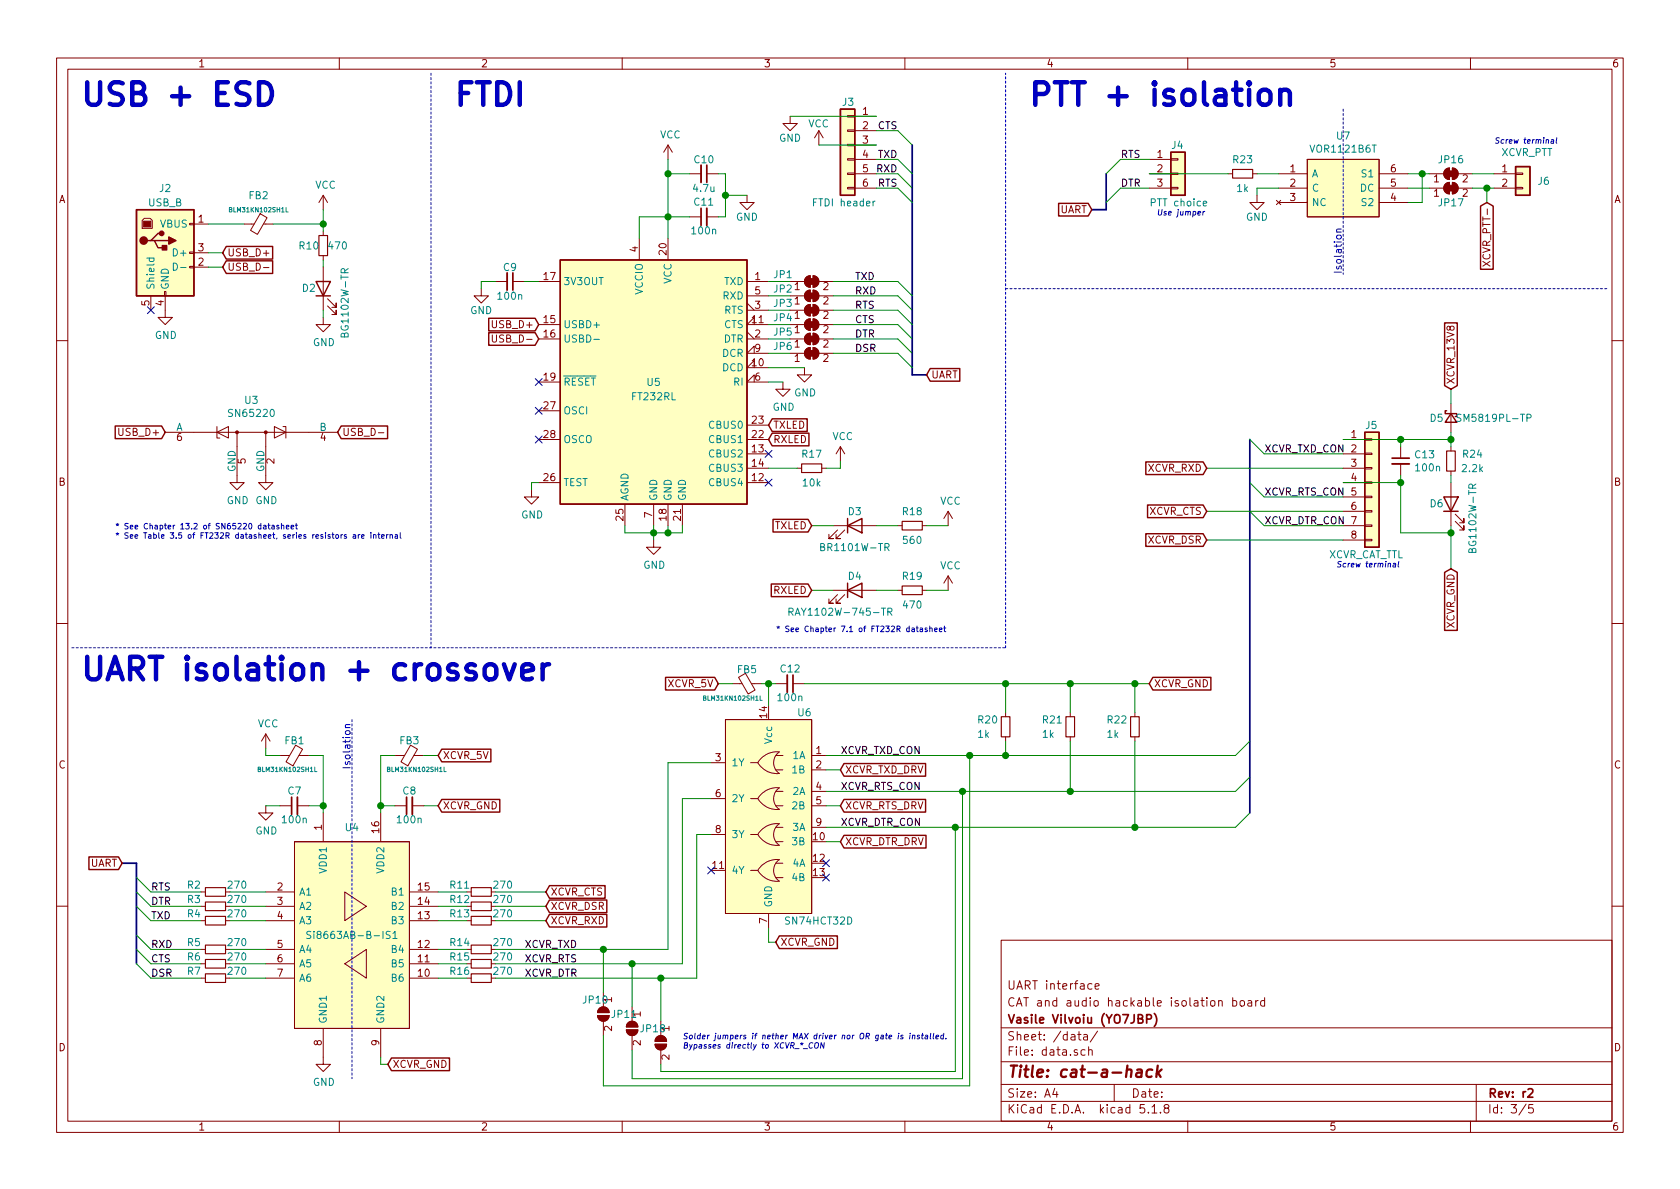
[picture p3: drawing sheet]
<svg xmlns="http://www.w3.org/2000/svg" width="297mm" height="210mm" viewBox="0 0 297 210" stroke-linecap="round" stroke-linejoin="round" font-family="sans-serif">
<g fill="none" stroke="#840000" stroke-width=".18">
<path d="M10 10.3h277v189.9h-277zM12 12.2h273v186.1h-273zM60 10.3v1.9M110 10.3v1.9M160 10.3v1.9M210 10.3v1.9M260 10.3v1.9M25.1 39l.4-.4h1l.4 .4v1.4h-1.8zM33.5 39.5h.8v.2h-.8zM34.3 39.6h2.5M43.2 39.6h1.7M46 37.8l1.2 .7-1.7 2.9-1.2-.7z"/>
<path d="M46.6 39.6h1.7M57.1 34.5v2.6M57.1 34.5l-.7 1.3M57.1 34.5l.8 1.3M118.1 25.6l-.8 1.3M118.1 25.6v2.6M118.1 25.6l.8 1.3M121.9 30.7h2.1M121.9 38.3h2.1M125 30.7h2M125 38.3h2M132.1 34.5v1.3h1.2l-1.2 1.3-1.3-1.3h1.3"/>
<path d="M139.7 20.6v1.2h-1.3l1.3 1.3 1.3-1.3h-1.3M144.8 23.1l.7 1.3M144.8 23.1v2.5M144.8 23.1l-.8 1.3M149.9 30.6h1.2v.3h-1.2zM149.9 33.1h1.2v.3h-1.2zM149.9 28.1h1.2v.2h-1.2zM149.9 23h1.2v.2h-1.2zM149.9 20.4h1.2v.3h-1.2zM149.9 25.5h1.2v.3h-1.2zM151.1 30.7h3.8M151.1 33.3h3.8"/>
<path d="M151.1 20.6h3.8M151.1 23.1h3.8M151.1 25.6h3.8M151.1 28.2h3.8M203.2 30.7h3.8M203.2 33.3h3.8M203.2 28.2h3.8M207 33.1h1.3v.3h-1.3zM207 28.1h1.3v.2h-1.3zM207 30.6h1.3v.3h-1.3zM217.2 30.7h.7M221.5 30.7h.7"/>
<path d="M222.2 34.5v1.3h1.3l-1.3 1.3-1.2-1.3h1.2M225.7 35.4l.7 .8M226.1 30.7h5M226.1 33.3h5M226.1 35.8h5M226.4 35.4l-.7 .8M231.1 28.2h12.7v10.1h-12.7zM243.8 30.7h5.1M243.8 33.3h5.1M243.8 35.8h5.1M252.7 30.7h2.6M252.7 33.3h2.6"/>
<path d="M255.5 30.1l.4-.3 .4-.1v2a1.03 1.03 0 0 1-.9-.5 1.03 1.03 0 0 1 .1-1.1zM255.5 32.6l.4-.3h.4v2a1.03 1.03 0 0 1-.9-.6 1.03 1.03 0 0 1 .1-1.1zM256.8 29.7a1.02 1.02 0 0 1 1 1 1.02 1.02 0 0 1-1 1zM256.8 32.3a1.02 1.02 0 0 1 1 1 1.02 1.02 0 0 1-1 1zM257.8 30.7h2.5M257.8 33.3h2.5M264.2 30.7h3.8M264.2 33.3h3.8M268 33.1h1.2v.3h-1.2zM268 30.6h1.2v.3h-1.2zM26.7 52.3v2.6M29.1 51.6h.2v.7h-.2z"/>
<path d="M29.2 52.3v3.8h1.3l-1.3 1.3-1.3-1.3h1.3M33.5 47.1h.8v.3h-.8zM33.5 44.6h.8v.2h-.8zM34.3 47.2h2.5M34.3 44.7h2.5M46.6 47.3h.9M57.1 56.1v1.3h1.3l-1.3 1.3-1.2-1.3h1.2M57.1 40.9v.8M57.1 45.2v.8M57.1 47.2v7.7M57.9 54.1l1.5 1.5v-.7v.7h-.7M57.9 52.8l1.5 1.6v-.8v.8h-.7"/>
<path d="M85.1 51v1.3h1.3l-1.3 1.3-1.3-1.3h1.3M87 59.2v1.1l.3 .2 .4-.1 .1-.1v-1.1M87.6 49.8h2.1M90.7 49.8h2M95.2 57.4h3.9M95.2 59.9h3.9M95.2 49.8h3.9M113 42.2v3.8M118.1 42.2v3.8M132.1 52.3h3.8M132.1 54.9h3.8M132.1 59.9h3.8"/>
<path d="M132.1 49.8h3.8M132.1 58.7l1.2 1.2M132.1 53.6l1.2 1.3M133.3 57.4v-1.3l-1.2 1.3h3.8M139.7 52.3h2.5M139.7 54.9h2.5M139.7 57.4h2.5M139.7 59.9h2.5M139.7 49.8h2.5M142.5 51.7l.4-.3 .4-.1v2a1.03 1.03 0 0 1-1-.6 1.03 1.03 0 0 1 .2-1zM142.5 54.2l.4-.3 .4-.1v2.1a1.03 1.03 0 0 1-1-.6 1.03 1.03 0 0 1 .2-1.1zM142.5 56.7l.4-.3h.4v2a1.03 1.03 0 0 1-1-.6 1.03 1.03 0 0 1 .2-1.1z"/>
<path d="M142.5 59.3l.4-.3 .4-.1v2.1a1.03 1.03 0 0 1-1-.6 1.03 1.03 0 0 1 .2-1.1zM142.5 49.1l.4-.3h.4v2a1.03 1.03 0 0 1-1-.6 1.03 1.03 0 0 1 .2-1.1zM143.8 51.3a1.02 1.02 0 0 1 1 1 1.02 1.02 0 0 1-1 1zM143.8 53.8a1.02 1.02 0 0 1 1 1.1 1.02 1.02 0 0 1-1 1zM143.8 56.4a1.02 1.02 0 0 1 1 1 1.02 1.02 0 0 1-1 1zM143.8 58.9a1.02 1.02 0 0 1 1 1 1.02 1.02 0 0 1-1 1.1zM143.8 48.8a1.02 1.02 0 0 1 1 1 1.02 1.02 0 0 1-1 1zM144.8 52.3h2.5M144.8 54.9h2.5M144.8 57.4h2.5M144.8 59.9h2.5M144.8 49.8h2.5"/>
<path d="M262.2 46.2l1.2 .9M263.4 46.2l-1.2 .9M10 60.2h2M29.2 76.4h30.5M38.4 75.4v2.1h.5M38.4 76.4l2-1v2.1zM41.9 76.4v8.9h1.3l-1.3 1.3-1.3-1.3h1.3M47 76.4v8.9h1.3l-1.3 1.3-1.3-1.3h1.3M48.5 75.4l2 1-2 1.1zM50 75.4h.5v2.1M66.9 76.5h1M95.2 77.7h3.9"/>
<path d="M95.2 67.6h3.9M95.2 72.6h3.9M132.1 77.7h3.8M132.1 75.2h3.8M133.3 65v-1.3l-1.2 1.3h3.8M133.3 67.6v-1.3l-1.2 1.3h3.8M133.3 62.5v-1.3l-1.2 1.3h3.8M138.4 67.6v1.2h1.3l-1.3 1.3-1.2-1.3h1.2M139.7 62.5h2.5M142.2 65v1.3h1.3l-1.3 1.3-1.2-1.3h1.2M142.5 61.8l.4-.3h.4v2a1.03 1.03 0 0 1-1-.6 1.03 1.03 0 0 1 .2-1.1zM143.8 61.5a1.02 1.02 0 0 1 1 1 1.02 1.02 0 0 1-1 1z"/>
<path d="M144.8 62.5h2.5M148.6 79l-.8 1.3M148.6 79v2.5M148.6 79l.8 1.3M237.5 77.7h3.8M241.3 77.6h1.3v.2h-1.3zM247.6 79v2M256.5 71.4v5M256.5 79v.8M285 60.2h2M94 86.6v1.3h1.2l-1.2 1.2-1.3-1.2h1.3M95.2 85.3h3.9"/>
<path d="M110.5 89.1v3.9M115.6 95.5v1.3h1.2l-1.2 1.2-1.3-1.2h1.3M115.6 89.1v3.9M118.1 89.1v3.9M120.6 89.1v3.9M132.1 80.3h3.8M132.1 82.8h3.8M132.1 85.3h3.8M141 82.8h.7M145.3 82.8h.7M147.3 93h7.6M148.1 93.7l-1.5 1.5h.7h-.7v-.7"/>
<path d="M149.4 93.7l-1.6 1.5h.8h-.8v-.7M158.7 93h.8M163.1 93h.7M167.6 90.4v2.6M167.6 90.4l-.7 1.3M167.6 90.4l.8 1.3M237.5 80.3h3.8M237.5 82.8h3.8M237.5 85.3h3.8M237.5 87.9h3.8M237.5 90.4h3.8M237.5 93h3.8"/>
<path d="M237.5 95.5h3.8M241.3 90.3h1.3v.2h-1.3zM241.3 92.8h1.3v.3h-1.3zM241.3 95.4h1.3v.2h-1.3zM241.3 87.8h1.3v.2h-1.3zM241.3 82.7h1.3v.2h-1.3zM241.3 80.1h1.3v.3h-1.3zM241.3 85.2h1.3v.3h-1.3zM247.6 82v2.1M256.5 83.3v.8M256.5 85.3v7.7M257.3 92.2l1.5 1.5v-.7v.7h-.7"/>
<path d="M257.3 90.9l1.5 1.6v-.8v.8h-.7M10 110.3h2M130.6 119.8l1.2-.7 1.7 2.9-1.2 .7zM147.3 104.4h7.6M148.1 105.2l-1.5 1.5h.7h-.7v-.8M149.4 105.2l-1.6 1.5h.8h-.8v-.8M158.7 104.4h.8M163.1 104.4h.7M167.6 101.8l-.7 1.3M167.6 101.8v2.6M167.6 101.8l.8 1.3M285 110.3h2"/>
<path d="M47 129.8l-.8 1.3M47 129.8v2.5M47 129.8l.8 1.3M49.5 133.6h1.7M52.3 131.8l1.2 .7-1.7 2.9-1.2-.7zM52.9 133.6h1.7M69.8 133.6h1.7M72.6 131.8l1.2 .7-1.7 2.9-1.2-.7zM73.2 133.6h1.7M125.7 134.9h2.6M128.3 127.2h15.2v34.3h-15.2zM128.3 127.2h.1"/>
<path d="M129.5 120.9h1.7M132.7 134.9h1.3M132.9 120.9h1.7M134.6 134.1a4 4 0 0 1 3.2-1.1 2.29 2.29 0 0 0 0 3.8 3.9 3.9 0 0 1-3.8-1.9zM137.2 133.6h1.2M137.2 136.1h1.2M137.2 139.9h1.2M137.2 120.9h2M140.2 120.9h2M143.5 133.6h2.5M143.5 136.1h2.5M143.5 139.9h2.5"/>
<path d="M177.8 126v.7M177.8 130.3v.8M189.2 126v.7M189.2 130.3v.8M200.7 126v.7M200.7 130.3v.8M35.6 157.7h.7M47 142.5v1.3h1.3l-1.3 1.2-1.3-1.2h1.3M47 157.7h5.1M49.5 142.5h2.1M52.1 148.8h20.3v33.1h-20.3zM52.6 142.5h2"/>
<path d="M57.1 143.8v5M61 157.7l3.8 2.6-3.8 2.5zM67.3 143.8v5M69.8 142.5h2.1M72.4 157.7h5.1M72.9 142.5h2M82.5 157.7h.8M125.7 147.6h2.6M125.7 141.2h2.6M132.7 153.9h1.3M132.7 147.6h1.3M132.7 141.2h1.3"/>
<path d="M134.6 153.1a4 4 0 0 1 3.2-1.1 2.29 2.29 0 0 0 0 3.8 3.9 3.9 0 0 1-3.8-1.9zM134.6 146.8a4 4 0 0 1 3.2-1.1 2.29 2.29 0 0 0 0 3.8 3.9 3.9 0 0 1-3.8-1.9zM134.6 140.4a4 4 0 0 1 3.2-1.1 2.29 2.29 0 0 0 0 3.8 3.9 3.9 0 0 1-3.8-1.9zM137.2 155.2h1.2M137.2 152.6h1.2M137.2 148.8h1.2M137.2 146.3h1.2M137.2 142.5h1.2M143.5 146.3h2.5M143.5 142.5h2.5M10 160.2h2M35.6 173h.7"/>
<path d="M35.6 170.4h.7M35.6 167.9h.7M35.6 162.8h.7M35.6 160.3h.7M47 173h5.1M47 170.4h5.1M47 167.9h5.1M47 162.8h5.1M47 160.3h5.1M61 170.4l3.8-2.5v5.1zM72.4 173h5.1M72.4 170.4h5.1"/>
<path d="M72.4 167.9h5.1M72.4 162.8h5.1M72.4 160.3h5.1M105.7 179.6h2a1.02 1.02 0 0 1-1 1 1.02 1.02 0 0 1-1-1zM106 178.3a1.03 1.03 0 0 1 1.1-.2 1.03 1.03 0 0 1 .6 1h-2v-.4zM106.7 175.5v2.5M111.8 178v2.6M135.9 161.5v2.6M177 166.3h108v32h-108zM193.1 174l-.5-.1-.3 .3 .1 .6 .2 .1 .5-.1M193.6 174.4l.7-.1v-.3l-.5-.1-.2 .2 .1 .7h.6M215.5 177.1l.2-.2 .3 .1 .1 .9"/>
<path d="M218 177l.4-.1 .3 .3-.2 .6h-.5M218 176.4v1.5M219.3 177.1l.2-.2 .5 .2v.7l-.3 .1-.4-.1zM220.7 177h.5l.1 .9M221.3 177.3l-.5 .1a.29 .29 0 0 0-.2 .2 .29 .29 0 0 0 .2 .3l.5-.1M222 176.9v1M222.5 176.9l-.5 .3M223.6 177l-.4-.1-.3 .3 .1 .6 .2 .1 .4-.1M223.6 176.4v1.5M285 160.2h2M57.1 181.9v6.3h1.3l-1.3 1.3-1.2-1.3h1.2M60 198.3v1.9"/>
<path d="M67.3 181.9v5M106.7 180.6v2.5M110 198.3v1.9M110.7 182.1h2.1a1.02 1.02 0 0 1-1 1 1.02 1.02 0 0 1-1.1-1zM111 180.9a1.02 1.02 0 0 1 1.1-.3 1.02 1.02 0 0 1 .7 1h-2.1zM111.8 183.1v2.6M115.8 184.7h2.1a1.02 1.02 0 0 1-1.1 1 1.02 1.02 0 0 1-1-1zM116.1 183.5a1.02 1.02 0 0 1 1.1-.3 1.02 1.02 0 0 1 .7 .9h-2.1zM116.8 180.6v2.5M116.8 185.7v2.5M160 198.3v1.9M177 194.8h108"/>
<path d="M177 191.8h108M177 187.8h108M177 181.8h108M186.5 192.5l-.4 1h1M186.8 193v1M190.6 182.9h.5M190.8 182.4v1.3l.3 .2M191.6 183h.6l.1 .9M191.8 185.7l-.4-.1-.3 .3 .1 .6 .2 .1 .4-.1M192.3 183.3l-.5 .1-.2 .2v.2l.2 .1 .5-.1M192.5 185.7l.2-.1 .4 .1v.9M192.5 185.1v1.5"/>
<path d="M194.1 182.3l-1.3 2M197 191.8v3M202.3 195.3h-.7l-.1 .7 .3-.1 .5 .1 .1 .2-.1 .5-.2 .1-.6-.1M203 196.7v.1M203.7 195.8l.4-.5v1.5M203.7 196.8h.8M205.2 196.7v.1M206.1 196l-.3-.3 .1-.2a.48 .48 0 0 1 .7-.1l.1 .2-.1 .3-.6 .1a.48 .48 0 0 0-.1 .7l.2 .1 .5-.1 .1-.4-.3-.3M210 198.3v1.9M260 198.3v1.9M261 191.8v6.5M269.8 195.2l-1.2 2"/>
<path d="M271 195.3h-.7v.7l.2-.1 .5 .1 .1 .2-.1 .5-.2 .1-.5-.1"/>
</g>
<path d="M124 36.8v3.1M125 29.2v3.1M90.7 48.3v3M246.1 81h3.1M140.2 119.4v3M51.6 141v3M71.9 141v3M204.1 179.2a1.71 1.71 0 0 1 0 2.3M202.7 180.2l.8-.1 .1-.2-.1-.3-.2-.2h-.6v1.5M270.2 192.7l.2-.2h.3l.3 .2v.3v.2l-.9 .8h.9" fill="none" stroke="#840000" stroke-width=".3"/>
<path d="M201.1 189.2h.7v1.2M201.9 189.6l-.7 .1a.41 .41 0 0 0-.3 .3 .41 .41 0 0 0 .2 .4l.7-.1M203.7 189.2a.68 .68 0 0 0-1 .3v.8l.3 .1 .6-.1M204.7 188.4l-.3 2M204.7 189.7l.5 .7M205.4 189.1l-.9 .8" fill="none" stroke="#840000" stroke-width=".41"/>
<g fill="#840000" stroke="#840000" stroke-width=".18">
<path d="M142.5 61.8l.4-.3h.4v2a1.03 1.03 0 0 1-1-.6 1.03 1.03 0 0 1 .2-1.1z"/>
<path d="M143.8 61.5a1.02 1.02 0 0 1 1 1 1.02 1.02 0 0 1-1 1z"/>
<path d="M143 62h1v1h-1z"/>
<path d="M142.5 51.7l.4-.3 .4-.1v2a1.03 1.03 0 0 1-1-.6 1.03 1.03 0 0 1 .2-1z"/>
<path d="M143.8 51.3a1.02 1.02 0 0 1 1 1 1.02 1.02 0 0 1-1 1z"/>
<path d="M143 51.8h1v1h-1z"/>
<path d="M142.5 54.2l.4-.3 .4-.1v2.1a1.03 1.03 0 0 1-1-.6 1.03 1.03 0 0 1 .2-1.1z"/>
<path d="M143.8 53.8a1.02 1.02 0 0 1 1 1.1 1.02 1.02 0 0 1-1 1z"/>
<path d="M143 54.4h1v1h-1z"/>
<path d="M142.5 56.7l.4-.3h.4v2a1.03 1.03 0 0 1-1-.6 1.03 1.03 0 0 1 .2-1.1z"/>
<path d="M143.8 56.4a1.02 1.02 0 0 1 1 1 1.02 1.02 0 0 1-1 1z"/>
<path d="M143 56.9h1v1h-1z"/>
<path d="M142.5 59.3l.4-.3 .4-.1v2.1a1.03 1.03 0 0 1-1-.6 1.03 1.03 0 0 1 .2-1.1z"/>
<path d="M143.8 58.9a1.02 1.02 0 0 1 1 1 1.02 1.02 0 0 1-1 1.1z"/>
<path d="M143 59.4h1v1h-1z"/>
<path d="M106 178.3a1.03 1.03 0 0 1 1.1-.2 1.03 1.03 0 0 1 .6 1h-2v-.4z"/>
<path d="M105.7 179.6h2a1.02 1.02 0 0 1-1 1 1.02 1.02 0 0 1-1-1z"/>
<path d="M111 180.9a1.02 1.02 0 0 1 1.1-.3 1.02 1.02 0 0 1 .7 1h-2.1z"/>
<path d="M110.7 182.1h2.1a1.02 1.02 0 0 1-1 1 1.02 1.02 0 0 1-1.1-1z"/>
<path d="M116.1 183.5a1.02 1.02 0 0 1 1.1-.3 1.02 1.02 0 0 1 .7 .9h-2.1z"/>
<path d="M115.8 184.7h2.1a1.02 1.02 0 0 1-1.1 1 1.02 1.02 0 0 1-1-1z"/>
<path d="M142.5 49.1l.4-.3h.4v2a1.03 1.03 0 0 1-1-.6 1.03 1.03 0 0 1 .2-1.1z"/>
<path d="M143.8 48.8a1.02 1.02 0 0 1 1 1 1.02 1.02 0 0 1-1 1z"/>
<path d="M143 49.3h1v1h-1z"/>
<path d="M255.5 30.1l.4-.3 .4-.1v2a1.03 1.03 0 0 1-.9-.5 1.03 1.03 0 0 1 .1-1.1z"/>
<path d="M256.8 29.7a1.02 1.02 0 0 1 1 1 1.02 1.02 0 0 1-1 1z"/>
<path d="M256 30.2h1v1h-1z"/>
<path d="M25.4 39.1h1.3v1h-1.3z"/>
<path d="M255.5 32.6l.4-.3h.4v2a1.03 1.03 0 0 1-.9-.6 1.03 1.03 0 0 1 .1-1.1z"/>
<path d="M256.8 32.3a1.02 1.02 0 0 1 1 1 1.02 1.02 0 0 1-1 1z"/>
<path d="M256 32.8h1v1h-1z"/>
<circle cx="41.9" cy="76.4" r=".25"/>
<circle cx="47" cy="76.4" r=".25"/>
</g>
<g fill="none" stroke="#840000" stroke-width=".2">
<path d="M217.9 30h3.6v1.5h-3.6zM56.4 41.7h1.5v3.5h-1.5zM255.8 79.8h1.5v3.5h-1.5zM141.7 82h3.6v1.6h-3.6zM159.5 92.2h3.6v1.5h-3.6zM159.5 103.6h3.6v1.6h-3.6zM177 126.7h1.6v3.6h-1.6zM188.5 126.7h1.5v3.6h-1.5zM199.9 126.7h1.5v3.6h-1.5zM36.3 157h3.6v1.5h-3.6zM36.3 159.5h3.6v1.5h-3.6zM83.3 157h3.6v1.5h-3.6z"/>
<path d="M83.3 159.5h3.6v1.5h-3.6zM36.3 162h3.6v1.6h-3.6zM36.3 167.1h3.6v1.6h-3.6zM36.3 169.7h3.6v1.5h-3.6zM36.3 172.2h3.6v1.5h-3.6zM83.3 169.7h3.6v1.5h-3.6zM83.3 172.2h3.6v1.5h-3.6zM83.3 167.1h3.6v1.6h-3.6zM83.3 162h3.6v1.6h-3.6z"/>
</g>
<g fill="#ffffc2" stroke="#ffffc2" stroke-width=".18">
<path d="M231.1 28.2h12.7v10.1h-12.7z"/>
<path d="M241.3 76.4h2.5v20.4h-2.5z"/>
<path d="M128.3 127.2h15.2v34.3h-15.2z"/>
<path d="M148.6 19.3h2.5v15.2h-2.5z"/>
<path d="M52.1 148.8h20.3v33.1h-20.3z"/>
<path d="M207 26.9h2.5v7.6h-2.5z"/>
<path d="M268 29.5h2.5v5h-2.5z"/>
<path d="M99.1 46h33v43.1h-33z"/>
<path d="M24.1 37.1h10.2v15.2h-10.2z"/>
</g>
<g fill="none" stroke="#008484" stroke-width=".18">
<path d="M50.6 36.7v.8h.4M154.7 35.6l-.3 .2M212.8 36l.6-.1-.1-.3h-.4l-.1 .2v.6h.5M26 45.6h1.2M26.4 45.6v.4l.2 .2 .6-.1v-.5M30.7 46.5a.64 .64 0 0 1 .7 .7 .64 .64 0 0 1-.7 .6zM31.9 47.3h1M61 48.2l-.1-.6-.2-.1-.3 .1-.1 .1v.5h1.3M61.6 47.5l-.6 .4M105 60h1M258.3 73.3l-.5-.1-.1 .2-.1 .2 .1 .2 .5 .2 .1 .3-.2 .2h-.5M270 73.9h.6l.1-.2-.1-.3-.1-.2h-.5v1.3"/>
<path d="M156.5 96.8l.6-.1 .1-.2-.1-.3-.2-.1h-.4v1.3M156.8 96.8l.4 .6M260.3 86.3v-.6l-.2-.1-.3 .1-.1 .1v.5h1.3M261 85.6l-.7 .4M139.5 108.2l.7-.1v-.4l-.7-.2v1.3M139.8 108.2l.4 .6M157 108.2l.7-.1v-.4l-.2-.2h-.5v1.3M157.3 108.2l.4 .6M55.7 135.7v.7h.3M78.5 135.7v.7h.4M134.4 123.1v.7h.4M55 164.8l-.5-.1-.2 .1-.1 .2 .2 .2 .4 .2 .2 .3-.3 .3-.5-.1"/>
<path d="M69 164.8l-.5-.1-.2 .1 .1 .4 .5 .3 .1 .2-.2 .3-.5-.1M69.5 165l.3-.3v1.3M69.5 166h.7"/>
</g>
<g fill="none" stroke="#840000" stroke-width=".25">
<path d="M148.6 19.3h2.5v15.2h-2.5zM24.1 37.1h10.2v15.2h-10.2zM187.2 36h5.2l.6 1.1-.6 1.1h-5.2zM207 26.9h2.5v7.6h-2.5zM261.8 36.4l1.1-.6 1.1 .6v11.2h-2.2zM268 29.5h2.5v5h-2.5zM26.7 42.5h.6l.6 1.3h1.3M27.3 42.5h2.5M28.6 41.3h-.7l-1.2 1.2h-.7M40 46.1h8.2v2.3h-8.2l-.6-1.2zM40 43.6h8.2v2.2h-8.2l-.6-1.1zM55.9 49.8h2.5l-1.3 2.5z"/>
<path d="M55.9 52.3h2.5M86.4 58.8h8.2l.6 1.1-.6 1.2h-8.2zM86.4 56.3h8.2l.6 1.1-.6 1.1h-8.2zM99.1 46h33v43.1h-33zM255.4 57.1h2.3v11.1l-1.2 .6-1.1-.6zM20.4 75.3h8.2l.6 1.1-.6 1.2h-8.2zM60.3 75.3h8.2v2.3h-8.2l-.6-1.2zM136.5 76.6h6.5v2.2h-6.5l-.6-1.1zM136.5 74.1h6.2v2.2h-6.2l-.6-1.1zM164.5 65.2h5.2v2.2h-5.2l-.7-1.1zM241.3 76.4h2.5v20.4h-2.5zM255.8 72.6h-.3v.5h2.1v.6h-.3"/>
<path d="M256.5 73.1l1.1 1.6h-2.1zM136.7 91.8h6.2l.6 1.2-.6 1.1h-6.2zM149.9 93l2.5-1.3v2.5zM149.9 91.7v2.5M202.6 81.7h10.1l.7 1.1-.7 1.1h-10.1zM202.6 94.4h10.1l.7 1.1-.7 1.1h-10.1zM202.9 89.3h9.8l.7 1.1-.7 1.1h-9.8zM255.3 87.9h2.5l-1.3 2.5zM255.3 90.4h2.5M117.7 119.8h8.7l.6 1.1-.6 1.1h-8.7zM136.4 103.3h6.5l.6 1.1-.6 1.1h-6.5zM149.9 104.4l2.5-1.3v2.6z"/>
<path d="M149.9 103.1v2.6M203.8 119.8h10.3v2.2h-10.3l-.6-1.1zM255.4 101.2l1.1-.6 1.2 .6v10.3h-2.3zM78.1 132.5h8.7v2.2h-8.7l-.6-1.1zM149.2 135h14.5v2.3h-14.5l-.6-1.2zM15.7 151.5h5.3l.6 1.1-.6 1.2h-5.3zM78.1 141.4h10.3v2.2h-10.3l-.6-1.1zM97.2 159.2h10.1v2.2h-10.1l-.7-1.1zM97.2 156.6h9.8v2.2h-9.8l-.7-1.1zM149.2 141.4h14.5v2.2h-14.5l-.6-1.1zM149.2 147.7h14.5v2.3h-14.5l-.6-1.2zM97.2 161.7h10.1v2.2h-10.1l-.7-1.1z"/>
<path d="M137.8 165.5h10.3v2.2h-10.3l-.6-1.1zM69.2 187.1h10.3v2.2h-10.3l-.6-1.1z"/>
</g>
<path d="M124 29.2v3.1M125 36.8v3.1M89.7 48.3v3M246.1 82h3.1M139.2 119.4v3M52.6 141v3M72.9 141v3" fill="none" stroke="#840000" stroke-width=".33"/>
<g fill="#840000" stroke="#840000" stroke-width=".25">
<path d="M28.7 43.4h.8v.8h-.8z"/>
<path d="M29.8 41.9l1.3 .6-1.3 .7z"/>
<circle cx="25.4" cy="42.5" r=".63"/>
<circle cx="28.6" cy="41.3" r=".38"/>
</g>
<path d="M76.2 12.9v101.6M237.5 19.3v29.2M177.8 51h106.7M12.7 114.5h165.1M177.8 114.5v-101.6M62.2 127.2v63.5" fill="none" stroke="#0000c2" stroke-width=".18" stroke-dasharray=".4 .4"/>
<path d="M161.3 25.6v40.7h2.5M195.6 30.7v6.4h-2.6M221 77.7v66.1M21.6 152.6h2.5v17.8" fill="none" stroke="#000084" stroke-width=".3"/>
<g fill="none" stroke="#008400" stroke-width=".18">
<path d="M36.8 39.6h6.4M48.3 39.6h8.8M57.1 37.1v3.8M118.1 28.2v14M118.1 30.7h3.8M121.9 38.3h-8.9v3.9M127 30.7h1.3v7.6h-1.3M128.3 34.5h3.8M139.7 20.6h15.2M144.8 25.6h10.1M154.9 33.3h3.8l2.6 2.5M154.9 30.7h3.8l2.6 2.6"/>
<path d="M154.9 23.1h3.8l2.6 2.5M154.9 28.2h3.8l2.6 2.5M203.2 33.3h-5.1l-2.5 2.5M203.2 30.7h14M203.2 28.2h-5.1l-2.5 2.5M222.2 30.7h3.9M226.1 33.3h-3.9v1.2M248.9 33.3h3.8M248.9 30.7h3.8M251.5 30.7v5.1h-2.6M260.3 33.3h3.9M260.3 30.7h3.9"/>
<path d="M262.9 33.3v2.5M36.8 44.7h2.6M36.8 47.2h2.6M57.1 46v1.2M57.1 54.9v1.2M87.6 49.8h-2.5v1.2M92.7 49.8h2.5M135.9 59.9h3.8M135.9 54.9h3.8M135.9 57.4h3.8M135.9 52.3h3.8M135.9 49.8h3.8"/>
<path d="M147.3 59.9h11.4l2.6 2.6M147.3 54.9h11.4l2.6 2.5M147.3 57.4h11.4l2.6 2.5M147.3 52.3h11.4l2.6 2.6M147.3 49.8h11.4l2.6 2.5M135.9 62.5h3.8M135.9 67.6h2.5M135.9 65h6.3M147.3 62.5h11.4l2.6 2.5M221 77.7l2.5 2.6h14M237.5 77.7h19M247.6 77.7v1.3"/>
<path d="M256.5 68.8v2.6M256.5 76.4v2.6M95.2 85.3h-1.2v1.3M110.5 93v1.2h10.1v-1.2M115.6 93v2.5M118.1 93v1.2M135.9 82.8h5.1M143.5 93h3.8M148.6 81.5v1.3h-2.6M154.9 93h3.8M163.8 93h3.8M213.4 82.8h24.1"/>
<path d="M213.4 95.5h24.1M213.4 90.4h24.1M221 85.3l2.5 2.6h14M221 90.4l2.5 2.6h14M237.5 85.3h10.1M247.6 84.1v10.1h8.9M256.5 84.1v1.2M256.5 93v7.6M143.5 104.4h3.8M154.9 104.4h3.8M163.8 104.4h3.8M47 132.3v1.3h2.5"/>
<path d="M54.6 133.6h2.5v10.2M69.8 133.6h-2.5v10.2M74.9 133.6h2.6M125.7 134.9h-7.6v33h-30.5M127 120.9h2.5M134.6 120.9h2.6M135.9 120.9v3.8M142.2 120.9h61M146 136.1h2.6M170.2 139.9v50.8h-58.4v-5M171.4 133.6v58.4h-64.7v-8.9M177.8 120.9v5.1"/>
<path d="M177.8 131.1v2.5M189.2 120.9v5.1M189.2 131.1v8.8M200.7 120.9v5.1M200.7 131.1v15.2M221 131.1l-2.6 2.5h-72.4M221 137.4l-2.6 2.5h-72.4M24.1 155.2l2.6 2.5h8.9M24.1 157.7l2.6 2.6h8.9M40.6 157.7h6.4M47 142.5h2.5M54.6 142.5h2.5"/>
<path d="M67.3 142.5h2.5M74.9 142.5h2.6M77.5 157.7h5M87.6 157.7h8.9M125.7 147.6h-2.5v25.4h-35.6M125.7 141.2h-5.1v29.2h-33M146 142.5h2.6M146 148.8h2.6M168.9 146.3v43.2h-52.1v-1.3M221 143.8l-2.6 2.5h-72.4M24.1 170.4l2.6 2.6h8.9M24.1 167.9l2.6 2.5h8.9"/>
<path d="M24.1 165.3l2.6 2.6h8.9M24.1 160.3l2.6 2.5h8.9M40.6 173h6.4M40.6 170.4h6.4M40.6 167.9h6.4M40.6 162.8h6.4M40.6 160.3h6.4M77.5 173h5M77.5 170.4h5M77.5 167.9h5M77.5 162.8h5M77.5 160.3h5"/>
<path d="M87.6 162.8h8.9M87.6 160.3h8.9M106.7 167.9v7.6M111.8 170.4v7.6M116.8 173v7.6M135.9 164.1v2.5h1.3M67.3 186.9v1.3h1.3"/>
</g>
<g fill="none" stroke="#0000c2" stroke-width=".18">
<path d="M211.8 37.7l.5-.1v-.2h-.3l-.2 .1v.5h.4M212.7 37.4l-.1 .6M213 37.4l-.3 .2M274.3 24.7h.3l.1 .1v.5M274.7 24.9l-.4 .1-.1 .2 .1 .1h.4M275.3 24.4l-.2 .8 .2 .1M236.3 41h.9M237.2 40.5l-.8 .1-.1 .3 .1 .1M46.6 92.9h.4v.6M47 93.1l-.4 .2 .1 .2h.3M47.4 92.9h.4M47.5 92.6v.8l.3 .1"/>
<path d="M48.1 92.9h.3l.1 .1v.5M48.5 93.1l-.5 .2 .2 .2h.3M49.3 92.9h-.2l-.2 .1 .1 .2 .3 .1v.2h-.4M49.8 93l.3-.1 .1 .6M49.8 92.6v.9M50.6 93.2l.5-.1v-.2h-.4l-.1 .1 .1 .5h.4M51.5 93.2l.4-.1v-.2h-.3l-.1 .1v.5h.4M52.2 92.9h.4M52.4 92.6v.8l.2 .1M61.2 94.6l-.2-.1-.1 .2v.1l.3 .1v.2h-.3M62.5 94.6h.3l.1 .6M62.9 94.8l-.5 .1 .2 .3 .3-.1"/>
<path d="M63.3 94.5v.7M63.7 94.5l-.4 .2M63.9 94.9l.5-.1-.1-.2-.2-.1-.2 .2 .1 .4h.3M65.6 94.2v.1M65.6 94.5v.7M66 94.6h.4l.1 .6M66 94.5v.7M66.8 94.5h.4M67 94.2v.8l.2 .2M67.5 94.9l.4-.1v-.2l-.3-.1-.1 .2v.4h.4M68.4 94.5v.7M68.6 94.5l-.2 .2"/>
<path d="M69 94.6h.3l.1 .6M69 94.5v.7M69.9 94.6h.4v.6M70.3 94.8l-.5 .1 .2 .3 .3-.1M70.8 94.2v.8l.1 .2M246.4 99.7l.3-.1 .1 .1-.1 .6M246.8 99.8l-.5 .1v.2l.1 .2 .3-.1M247.3 99.3l-.1 .8 .1 .2M162 111h.4M162.1 110.7v.9l.3 .1M162.7 111.1h.4v.6M163.1 111.3l-.4 .1 .1 .3h.3"/>
<path d="M163.9 111.1l-.2-.1-.1 .2 .1 .2h.2v.3h-.3M164.4 111.1h.4v.6M164.4 110.7v1M165.3 111.4l.4-.1v-.2l-.3-.1-.1 .2v.5h.4M166.1 111.4l.5-.1-.1-.2-.3-.1-.1 .2v.5h.4M166.9 111h.3M167 110.7v.9l.2 .1M61.1 128.7h.8M61.9 128.1l-.8 .1v.3l.1 .2M143.7 184.4a.48 .48 0 0 0-.6 .3 .48 .48 0 0 0 .3 .7l.2-.1M144.1 184.5l.4-.1a.56 .56 0 0 1 .2 .6 .56 .56 0 0 1-.5 .4l-.2-.4zM145.7 184.4l-.1 1-.4-1-.1 1"/>
<path d="M158.9 183.1l-.1 .6M158.9 182.7v.1M159.7 183.1h-.3l-.1 .1 .3 .2v.3h-.4M160.9 183.1l-.1 .6M160.9 182.7v.1M161.4 183.1h.3v.6M161.4 183.1l-.1 .6M162.6 183.1h-.2l-.2 .1v.1l.4 .1-.1 .3h-.3M162.9 183.1h.4M163.1 182.7l-.1 .9 .2 .1M163.6 183.1h.4v.6M164 183.3l-.5 .2 .2 .2h.3"/>
<path d="M164.6 182.7l-.1 .9 .1 .1M165.1 182.7l-.1 .9 .1 .1M165.5 183.4l.5-.1-.1-.2h-.2l-.2 .1v.5h.4M166.8 183.1h-.4l-.1 .4 .2 .2h.3M166.9 182.7l-.1 1M167.2 183.6v.1"/>
</g>
<path d="M45.8 14.5h1a2.12 2.12 0 0 1 1.1 3.1l-.6 .8-.5 .1h-1zM222.8 16.3a1.07 1.07 0 0 1 1-.4 1.07 1.07 0 0 1 .8 .7v1.2a1.08 1.08 0 0 1-1 .8 1.08 1.08 0 0 1-1-.8v-1.2zM226.4 16.3a.98 .98 0 0 1 1.7 .2v2M226.4 15.9v2.6M89.1 117.5l.9 2.6 1-2.6M92.3 118.8l1.9-.4v-.3l-.2-.4-.4-.2h-.7l-.4 .2-.2 .4v1.5l.2 .4 .4 .1h.7l.4-.1M95.9 117.5v2.6M97.1 117.5a1.05 1.05 0 0 0-1.2 .7" fill="none" stroke="#0000c2" stroke-width=".79"/>
<g fill="#008400" stroke="#008400" stroke-width=".25">
<circle cx="118.1" cy="38.3" r=".51"/>
<circle cx="171.5" cy="133.6" r=".51"/>
<circle cx="170.2" cy="139.9" r=".51"/>
<circle cx="128.3" cy="34.5" r=".51"/>
<circle cx="118.1" cy="30.7" r=".51"/>
<circle cx="168.9" cy="146.3" r=".51"/>
<circle cx="262.9" cy="33.3" r=".51"/>
<circle cx="67.3" cy="142.5" r=".51"/>
<circle cx="247.7" cy="77.7" r=".51"/>
<circle cx="256.5" cy="94.2" r=".51"/>
<circle cx="256.5" cy="77.7" r=".51"/>
<circle cx="135.9" cy="120.9" r=".51"/>
<circle cx="57.2" cy="142.5" r=".51"/>
<circle cx="177.8" cy="120.9" r=".51"/>
<circle cx="189.2" cy="120.9" r=".51"/>
<circle cx="247.7" cy="85.3" r=".51"/>
<circle cx="116.8" cy="173" r=".51"/>
<circle cx="57.2" cy="39.6" r=".51"/>
<circle cx="177.8" cy="133.6" r=".51"/>
<circle cx="200.7" cy="146.3" r=".51"/>
<circle cx="111.8" cy="170.4" r=".51"/>
<circle cx="106.7" cy="167.9" r=".51"/>
<circle cx="251.5" cy="30.7" r=".51"/>
<circle cx="115.6" cy="94.2" r=".51"/>
<circle cx="118.1" cy="94.2" r=".51"/>
<circle cx="200.7" cy="120.9" r=".51"/>
<circle cx="189.2" cy="139.9" r=".51"/>
</g>
<g fill="none" stroke="#000084" stroke-width=".18">
<path d="M26.1 54.2l1.2 1.3M27.3 54.2l-1.2 1.3M94.6 77.1l1.3 1.2M94.6 72l1.3 1.2M94.6 66.9l1.3 1.3M95.9 77.1l-1.3 1.2M95.9 72l-1.3 1.2M95.9 66.9l-1.3 1.3M135.3 79.6l1.2 1.3M136.5 79.6l-1.2 1.3M135.3 84.7l1.2 1.2M136.5 84.7l-1.2 1.2"/>
<path d="M125.1 153.3l1.2 1.2M126.3 153.3l-1.2 1.2M145.4 154.6l1.3 1.2M145.4 152l1.3 1.3M146.7 154.6l-1.3 1.2M146.7 152l-1.3 1.3"/>
</g>
<g font-size="5.6" fill="#0000c2">
<text x="14" y="18.7">USB + ESD</text>
<text x="80" y="18.7">FTDI</text>
<text x="181.6" y="18.7">PTT + isolation</text>
<text x="14" y="120.3">UART isolation + crossover</text>
</g>
<text font-size="2.8" fill="#840000" x="178" y="190.5">Title: cat-a-hack</text>
<g font-size="2.1" fill="#840000">
<text x="178" y="178">CAT and audio hackable isolation board</text>
<text x="178" y="175">UART interface</text>
<text x="178" y="184">Sheet: /data/</text>
<text x="178" y="181">Vasile Vilvoiu (YO7JBP)</text>
<text x="178" y="186.7">File: data.sch</text>
<text x="178" y="196.9">KiCad E.D.A. kicad 5.1.8</text>
<text x="178" y="194.1">Size: A4</text>
<text x="200" y="194.1">Date:</text>
<text x="263" y="194.1">Rev: r2</text>
<text x="263" y="196.9">Id: 3/5</text>
</g>
<g font-size="1.8" fill="#840000">
<text x="35" y="11.9">1</text>
<text x="85" y="11.9">2</text>
<text x="135" y="11.9">3</text>
<text x="185" y="11.9">4</text>
<text x="235" y="11.9">5</text>
<text x="285" y="11.9">6</text>
<text x="152.6" y="20.3">1</text>
<text x="152.6" y="22.9">2</text>
<text x="152.6" y="25.4">3</text>
<text x="152.6" y="27.9">4</text>
<text x="204.6" y="27.9">1</text>
<text x="10.4" y="35.9">A</text>
<text x="152.6" y="30.5">5</text>
<text x="152.6" y="33">6</text>
<text x="204.6" y="30.5">2</text>
<text x="204.6" y="33">3</text>
<text x="228.1" y="30.5">1</text>
<text x="228.1" y="33">2</text>
<text x="228.1" y="35.6">3</text>
<text x="245.9" y="35.6">4</text>
<text x="245.9" y="33">5</text>
<text x="245.9" y="30.5">6</text>
<text x="253.5" y="32.3">1</text>
<text x="253.5" y="34.8">1</text>
<text x="258.6" y="32.3">2</text>
<text x="258.6" y="34.8">2</text>
<text x="265.6" y="30.5">1</text>
<text x="265.6" y="33">2</text>
<text x="285.4" y="35.9">A</text>
<text x="35.1" y="39.4">1</text>
<text x="187.4" y="37.7">UART</text>
<text x="35.1" y="47">2</text>
<text x="35.1" y="44.4">3</text>
<text x="40.2" y="47.9">USB_D-</text>
<text x="40.2" y="45.3">USB_D+</text>
<text x="112.8" y="44.5" transform="rotate(-90 112.8 44.5)">4</text>
<text x="117.9" y="45" transform="rotate(-90 117.9 45)">20</text>
<text x="263.5" y="46.4" transform="rotate(-90 263.5 46.4)">XCVR_PTT-</text>
<text x="96.2" y="49.5">17</text>
<text x="133.5" y="49.5">1</text>
<text x="133.5" y="52.1">5</text>
<text x="140.5" y="53.8">1</text>
<text x="140.5" y="51.3">1</text>
<text x="145.6" y="53.8">2</text>
<text x="145.6" y="51.3">2</text>
<text x="26.4" y="54.1" transform="rotate(-90 26.4 54.1)">5</text>
<text x="29" y="54.1" transform="rotate(-90 29 54.1)">4</text>
<text x="87.4" y="58">USB_D+</text>
<text x="96.2" y="57.1">15</text>
<text x="96.2" y="59.7">16</text>
<text x="133" y="57.1">11</text>
<text x="133.5" y="59.7">2</text>
<text x="133.5" y="54.6">3</text>
<text x="140.5" y="56.4">1</text>
<text x="140.5" y="58.9">1</text>
<text x="145.6" y="56.4">2</text>
<text x="145.6" y="58.9">2</text>
<text x="87.9" y="60.6">USB_D-</text>
<text x="133" y="64.8">10</text>
<text x="133.5" y="62.2">9</text>
<text x="140.5" y="64">1</text>
<text x="140.5" y="61.5">1</text>
<text x="145.6" y="64">2</text>
<text x="145.6" y="61.5">2</text>
<text x="96.2" y="67.3">19</text>
<text x="133.5" y="67.3">6</text>
<text x="164.6" y="66.9">UART</text>
<text x="257.2" y="68" transform="rotate(-90 257.2 68)">XCVR_13V8</text>
<text x="21.4" y="77.1">USB_D+</text>
<text x="31.3" y="78">6</text>
<text x="56.7" y="78">4</text>
<text x="60.5" y="77.1">USB_D-</text>
<text x="96.2" y="72.4">27</text>
<text x="96.2" y="77.5">28</text>
<text x="133" y="77.5">22</text>
<text x="133" y="74.9">23</text>
<text x="136.7" y="75.8">TXLED</text>
<text x="238.9" y="77.5">1</text>
<text x="43.4" y="82" transform="rotate(-90 43.4 82)">5</text>
<text x="48.5" y="82" transform="rotate(-90 48.5 82)">2</text>
<text x="133" y="80">13</text>
<text x="133" y="82.5">14</text>
<text x="136.7" y="78.4">RXLED</text>
<text x="202.9" y="83.4">XCVR_RXD</text>
<text x="238.9" y="82.5">3</text>
<text x="10.4" y="85.9">B</text>
<text x="96.2" y="85.1">26</text>
<text x="133" y="85.1">12</text>
<text x="238.9" y="85.1">4</text>
<text x="285.4" y="85.9">B</text>
<text x="110.2" y="92" transform="rotate(-90 110.2 92)">25</text>
<text x="115.3" y="91.5" transform="rotate(-90 115.3 91.5)">7</text>
<text x="117.9" y="92" transform="rotate(-90 117.9 92)">18</text>
<text x="120.4" y="92" transform="rotate(-90 120.4 92)">21</text>
<text x="136.9" y="93.6">TXLED</text>
<text x="203.1" y="91.1">XCVR_CTS</text>
<text x="238.9" y="90.2">6</text>
<text x="238.9" y="95.2">8</text>
<text x="202.9" y="96.1">XCVR_DSR</text>
<text x="136.7" y="105">RXLED</text>
<text x="257.2" y="111.2" transform="rotate(-90 257.2 111.2)">XCVR_GND</text>
<text x="118.2" y="121.5">XCVR_5V</text>
<text x="204" y="121.5">XCVR_GND</text>
<text x="135.6" y="126.9" transform="rotate(-90 135.6 126.9)">14</text>
<text x="10.4" y="135.9">C</text>
<text x="78.3" y="134.2">XCVR_5V</text>
<text x="126.5" y="134.6">3</text>
<text x="144.3" y="133.3">1</text>
<text x="144.3" y="135.9">2</text>
<text x="149.4" y="136.8">XCVR_TXD_DRV</text>
<text x="285.4" y="135.9">C</text>
<text x="78.3" y="143.1">XCVR_GND</text>
<text x="126.5" y="141">6</text>
<text x="144.3" y="139.7">4</text>
<text x="144.3" y="142.2">5</text>
<text x="149.4" y="143.1">XCVR_RTS_DRV</text>
<text x="56.9" y="146.8" transform="rotate(-90 56.9 146.8)">1</text>
<text x="67.1" y="147.3" transform="rotate(-90 67.1 147.3)">16</text>
<text x="126.5" y="147.3">8</text>
<text x="143.8" y="148.6">10</text>
<text x="144.3" y="146">9</text>
<text x="149.4" y="149.5">XCVR_DTR_DRV</text>
<text x="15.9" y="153.3">UART</text>
<text x="126" y="153.7">11</text>
<text x="143.8" y="152.4">12</text>
<text x="143.8" y="154.9">13</text>
<text x="49" y="157.5">2</text>
<text x="49" y="160">3</text>
<text x="74" y="160">14</text>
<text x="74" y="157.5">15</text>
<text x="97.3" y="160.9">XCVR_DSR</text>
<text x="97.3" y="158.4">XCVR_CTS</text>
<text x="49" y="162.6">4</text>
<text x="49" y="167.6">5</text>
<text x="74" y="167.6">12</text>
<text x="74" y="162.6">13</text>
<text x="97.3" y="163.4">XCVR_RXD</text>
<text x="135.6" y="163.3" transform="rotate(-90 135.6 163.3)">7</text>
<text x="137.9" y="167.3">XCVR_GND</text>
<text x="49" y="170.2">6</text>
<text x="49" y="172.7">7</text>
<text x="74" y="172.7">10</text>
<text x="74" y="170.2">11</text>
<text x="10.4" y="185.9">D</text>
<text x="56.9" y="184.9" transform="rotate(-90 56.9 184.9)">8</text>
<text x="67.1" y="184.9" transform="rotate(-90 67.1 184.9)">9</text>
<text x="108.2" y="182.3" transform="rotate(-90 108.2 182.3)">2</text>
<text x="113.3" y="184.9" transform="rotate(-90 113.3 184.9)">2</text>
<text x="285.4" y="185.9">D</text>
<text x="69.4" y="188.8">XCVR_GND</text>
<text x="118.4" y="187.4" transform="rotate(-90 118.4 187.4)">2</text>
<text x="35" y="199.9">1</text>
<text x="85" y="199.9">2</text>
<text x="135" y="199.9">3</text>
<text x="185" y="199.9">4</text>
<text x="235" y="199.9">5</text>
<text x="285" y="199.9">6</text>
</g>
<g font-size="1.8" fill="#008484">
<text x="142.9" y="22.5">VCC</text>
<text x="149" y="18.7">J3</text>
<text x="116.7" y="24.5">VCC</text>
<text x="122.8" y="28.9">C10</text>
<text x="137.7" y="25.1">GND</text>
<text x="207.2" y="26.3">J4</text>
<text x="218.1" y="28.9">R23</text>
<text x="232" y="27">VOR1121B6T</text>
<text x="236.4" y="24.7">U7</text>
<text x="254.5" y="28.9">JP16</text>
<text x="265.4" y="27.6">XCVR_PTT</text>
<text x="28.2" y="34">J2</text>
<text x="44" y="35.2">FB2</text>
<text x="55.7" y="33.4">VCC</text>
<text x="122.7" y="34">4.7u</text>
<text x="218.7" y="34">1k</text>
<text x="231.9" y="31.4">A</text>
<text x="231.9" y="33.9">C</text>
<text x="240.5" y="33.9">DC</text>
<text x="240.9" y="31.4">S1</text>
<text x="272" y="32.7">J6</text>
<text x="26.2" y="36.5">USB_B</text>
<text x="28.4" y="40.3">VBUS</text>
<text x="122.5" y="41.4">100n</text>
<text x="122.8" y="36.4">C11</text>
<text x="130.1" y="39">GND</text>
<text x="144.1" y="36.5">FTDI header</text>
<text x="203.7" y="36.5">PTT choice</text>
<text x="220.3" y="39">GND</text>
<text x="231.9" y="36.4">NC</text>
<text x="240.9" y="36.4">S2</text>
<text x="254.5" y="36.5">JP17</text>
<text x="31" y="45.3">D+</text>
<text x="53" y="44.1">R10</text>
<text x="58.2" y="44.1">470</text>
<text x="89.1" y="47.9">C9</text>
<text x="27.3" y="51.3" transform="rotate(-90 27.3 51.3)">Shield</text>
<text x="29.8" y="51.3" transform="rotate(-90 29.8 51.3)">GND</text>
<text x="53.5" y="51.6">D2</text>
<text x="88.2" y="53">100n</text>
<text x="99.6" y="50.4">3V3OUT</text>
<text x="113.7" y="52.1" transform="rotate(-90 113.7 52.1)">VCCIO</text>
<text x="118.7" y="50.2" transform="rotate(-90 118.7 50.2)">VCC</text>
<text x="127.8" y="53">RXD</text>
<text x="128" y="50.4">TXD</text>
<text x="136.9" y="51.7">JP2</text>
<text x="136.9" y="49.2">JP1</text>
<text x="27.4" y="59.9">GND</text>
<text x="61.6" y="59.2" transform="rotate(-90 61.6 59.2)">BG1102W-TR</text>
<text x="83.1" y="55.5">GND</text>
<text x="99.6" y="58">USBD+</text>
<text x="128" y="58">CTS</text>
<text x="128" y="55.5">RTS</text>
<text x="136.9" y="54.3">JP3</text>
<text x="136.9" y="56.8">JP4</text>
<text x="136.9" y="59.4">JP5</text>
<text x="55.3" y="61.2">GND</text>
<text x="99.6" y="60.6">USBD-</text>
<text x="127.7" y="65.7">DCD</text>
<text x="127.7" y="63.1">DCR</text>
<text x="127.9" y="60.6">DTR</text>
<text x="136.9" y="61.9">JP6</text>
<text x="43.3" y="71.4">U3</text>
<text x="99.6" y="68.2">RESET</text>
<text x="111.8" y="70.8">FT232RL</text>
<text x="114.5" y="68.2">U5</text>
<text x="129.8" y="68.2">RI</text>
<text x="140.4" y="70.1">GND</text>
<text x="31.1" y="76.2">A</text>
<text x="40.8" y="73.7">SN65220</text>
<text x="56.5" y="76.2">B</text>
<text x="99.6" y="73.3">OSCI</text>
<text x="125.6" y="75.8">CBUS0</text>
<text x="136.6" y="72.6">GND</text>
<text x="147.2" y="77.8">VCC</text>
<text x="241.5" y="75.9">J5</text>
<text x="252.9" y="74.6">D5</text>
<text x="258.3" y="74.6">SM5819PL-TP</text>
<text x="41.7" y="83.5" transform="rotate(-90 41.7 83.5)">GND</text>
<text x="46.7" y="83.5" transform="rotate(-90 46.7 83.5)">GND</text>
<text x="99.6" y="78.4">OSCO</text>
<text x="125.6" y="80.9">CBUS2</text>
<text x="125.6" y="83.4">CBUS3</text>
<text x="125.6" y="78.4">CBUS1</text>
<text x="141.9" y="80.9">R17</text>
<text x="250.3" y="81">C13</text>
<text x="250.4" y="83.4">100n</text>
<text x="258.6" y="83.5">2.2k</text>
<text x="258.7" y="80.9">R24</text>
<text x="40.1" y="89.1">GND GND</text>
<text x="99.6" y="86">TEST</text>
<text x="111.1" y="88.6" transform="rotate(-90 111.1 88.6)">AGND</text>
<text x="116.2" y="88.6" transform="rotate(-90 116.2 88.6)">GND</text>
<text x="118.7" y="88.6" transform="rotate(-90 118.7 88.6)">GND</text>
<text x="121.3" y="88.6" transform="rotate(-90 121.3 88.6)">GND</text>
<text x="125.6" y="86">CBUS4</text>
<text x="142" y="86">10k</text>
<text x="166.2" y="89.2">VCC</text>
<text x="252.9" y="89.7">D6</text>
<text x="92.2" y="91.7">GND</text>
<text x="150" y="91.1">D3</text>
<text x="159.7" y="91.1">R18</text>
<text x="113.7" y="100.6">GND</text>
<text x="145.6" y="97.5">BR1101W-TR</text>
<text x="159.8" y="96.2">560</text>
<text x="166.2" y="100.7">VCC</text>
<text x="234.7" y="98.7">XCVR_CAT_TTL</text>
<text x="261" y="97.3" transform="rotate(-90 261 97.3)">BG1102W-TR</text>
<text x="150" y="102.5">D4</text>
<text x="159.7" y="102.5">R19</text>
<text x="159.8" y="107.6">470</text>
<text x="140.7" y="108.9">RAY1102W-745-TR</text>
<text x="130.4" y="119">FB5</text>
<text x="138.1" y="118.9">C12</text>
<text x="137.7" y="124">100n</text>
<text x="45.6" y="128.6">VCC</text>
<text x="50.4" y="131.6">FB1</text>
<text x="70.7" y="131.6">FB3</text>
<text x="136.5" y="131.4" transform="rotate(-90 136.5 131.4)">Vcc</text>
<text x="141.1" y="126.7">U6</text>
<text x="172.9" y="130.5">1k</text>
<text x="173" y="127.9">R20</text>
<text x="184.4" y="130.5">1k</text>
<text x="184.4" y="127.9">R21</text>
<text x="195.8" y="130.5">1k</text>
<text x="195.9" y="127.9">R22</text>
<text x="129.3" y="135.5">1Y</text>
<text x="140.2" y="134.2">1A</text>
<text x="140.2" y="136.8">1B</text>
<text x="51" y="140.5">C7</text>
<text x="71.3" y="140.5">C8</text>
<text x="129.3" y="141.9">2Y</text>
<text x="140.2" y="140.6">2A</text>
<text x="140.2" y="143.1">2B</text>
<text x="45.2" y="147.6">GND</text>
<text x="50.1" y="145.6">100n</text>
<text x="61.1" y="147">U4</text>
<text x="70.4" y="145.6">100n</text>
<text x="129.3" y="148.2">3Y</text>
<text x="140.2" y="149.5">3B</text>
<text x="140.2" y="146.9">3A</text>
<text x="57.8" y="154.3" transform="rotate(-90 57.8 154.3)">VDD1</text>
<text x="67.9" y="154.3" transform="rotate(-90 67.9 154.3)">VDD2</text>
<text x="129.3" y="154.6">4Y</text>
<text x="140.2" y="153.3">4A</text>
<text x="140.2" y="155.8">4B</text>
<text x="33.2" y="157.1">R2</text>
<text x="33.2" y="159.7">R3</text>
<text x="40.4" y="157.1">270</text>
<text x="40.4" y="159.7">270</text>
<text x="52.8" y="158.4">A1</text>
<text x="52.8" y="160.9">A2</text>
<text x="69.4" y="160.9">B2</text>
<text x="69.4" y="158.4">B1</text>
<text x="79.7" y="157.1">R11</text>
<text x="79.7" y="159.7">R12</text>
<text x="87.4" y="157.1">270</text>
<text x="87.4" y="159.7">270</text>
<text x="136.5" y="160.5" transform="rotate(-90 136.5 160.5)">GND</text>
<text x="33.2" y="162.2">R4</text>
<text x="33.2" y="167.3">R5</text>
<text x="40.4" y="162.2">270</text>
<text x="40.4" y="167.3">270</text>
<text x="52.8" y="163.4">A3</text>
<text x="55.6" y="166">Si8663AB-B-IS1</text>
<text x="69.4" y="163.4">B3</text>
<text x="79.7" y="167.3">R14</text>
<text x="79.7" y="162.2">R13</text>
<text x="87.4" y="167.3">270</text>
<text x="87.4" y="162.2">270</text>
<text x="139.1" y="163.5">SN74HCT32D</text>
<text x="33.2" y="169.8">R6</text>
<text x="33.2" y="172.4">R7</text>
<text x="40.4" y="169.8">270</text>
<text x="40.4" y="172.4">270</text>
<text x="52.8" y="168.5">A4</text>
<text x="52.8" y="171.1">A5</text>
<text x="52.8" y="173.6">A6</text>
<text x="69.4" y="173.6">B6</text>
<text x="69.4" y="171.1">B5</text>
<text x="69.4" y="168.5">B4</text>
<text x="79.7" y="169.8">R15</text>
<text x="79.7" y="172.4">R16</text>
<text x="87.4" y="169.8">270</text>
<text x="87.4" y="172.4">270</text>
<text x="103.2" y="177.5">JP10</text>
<text x="108.2" y="177.3" transform="rotate(-90 108.2 177.3)">1</text>
<text x="113.3" y="179.8" transform="rotate(-90 113.3 179.8)">1</text>
<text x="57.8" y="181.1" transform="rotate(-90 57.8 181.1)">GND1</text>
<text x="67.9" y="181.1" transform="rotate(-90 67.9 181.1)">GND2</text>
<text x="108.3" y="180">JP11</text>
<text x="113.4" y="182.5">JP18</text>
<text x="118.4" y="182.3" transform="rotate(-90 118.4 182.3)">1</text>
<text x="55.3" y="192">GND</text>
</g>
<g font-size="1.8">
<text x="155.2" y="22.9">CTS</text>
<text x="155.2" y="27.9">TXD</text>
<text x="198.1" y="27.9">RTS</text>
<text x="155" y="30.5">RXD</text>
<text x="155.2" y="33">RTS</text>
<text x="198.1" y="33">DTR</text>
<text x="151.1" y="49.5">TXD</text>
<text x="151.1" y="52.1">RXD</text>
<text x="151.1" y="59.7">DTR</text>
<text x="151.1" y="57.1">CTS</text>
<text x="151.1" y="54.6">RTS</text>
<text x="151.1" y="62.2">DSR</text>
<text x="223.5" y="80">XCVR_TXD_CON 2</text>
<text x="223.5" y="87.6">XCVR_RTS_CON 5</text>
<text x="223.5" y="92.7">XCVR_DTR_CON 7</text>
<text x="148.6" y="133.3">XCVR_TXD_CON</text>
<text x="148.6" y="139.7">XCVR_RTS_CON</text>
<text x="148.6" y="146">XCVR_DTR_CON</text>
<text x="26.7" y="160">DTR</text>
<text x="26.7" y="157.5">RTS</text>
<text x="26.7" y="162.6">TXD</text>
<text x="26.7" y="167.6">RXD</text>
<text x="92.7" y="167.6">XCVR_TXD</text>
<text x="26.7" y="170.2">CTS</text>
<text x="26.7" y="172.7">DSR</text>
<text x="92.7" y="172.7">XCVR_DTR</text>
<text x="92.7" y="170.2">XCVR_RTS</text>
</g>
<g font-size="1.8" fill="#0000c2">
<text x="237.2" y="48.5" transform="rotate(-90 237.2 48.5)">Isolation</text>
<text x="62" y="136.1" transform="rotate(-90 62 136.1)">Isolation</text>
</g>
<g font-size="1.4" fill="#0000c2">
<text x="264.2" y="25.4">Screw terminal</text>
<text x="204.5" y="38.1">Use jumper</text>
<text x="20.3" y="93.6">* See Chapter 13.2 of SN65220 datasheet</text>
<text x="20.3" y="95.2">* See Table 3.5 of FT232R datasheet, series resistors are internal</text>
<text x="236.2" y="100.3">Screw terminal</text>
<text x="137.2" y="111.8">* See Chapter 7.1 of FT232R datasheet</text>
<text x="120.6" y="183.8">Solder jumpers if nether MAX driver nor OR gate is installed.</text>
<text x="120.6" y="185.4">Bypasses directly to XCVR_*_CON</text>
</g>
<g font-size="1.1" fill="#008484">
<text x="40.8" y="37.5">BLM31KN102SH1L</text>
<text x="124.6" y="123.9">BLM31KN102SH1L</text>
<text x="45.9" y="136.5">BLM31KN102SH1L</text>
<text x="68.8" y="136.5">BLM31KN102SH1L</text>
</g>
</svg>
